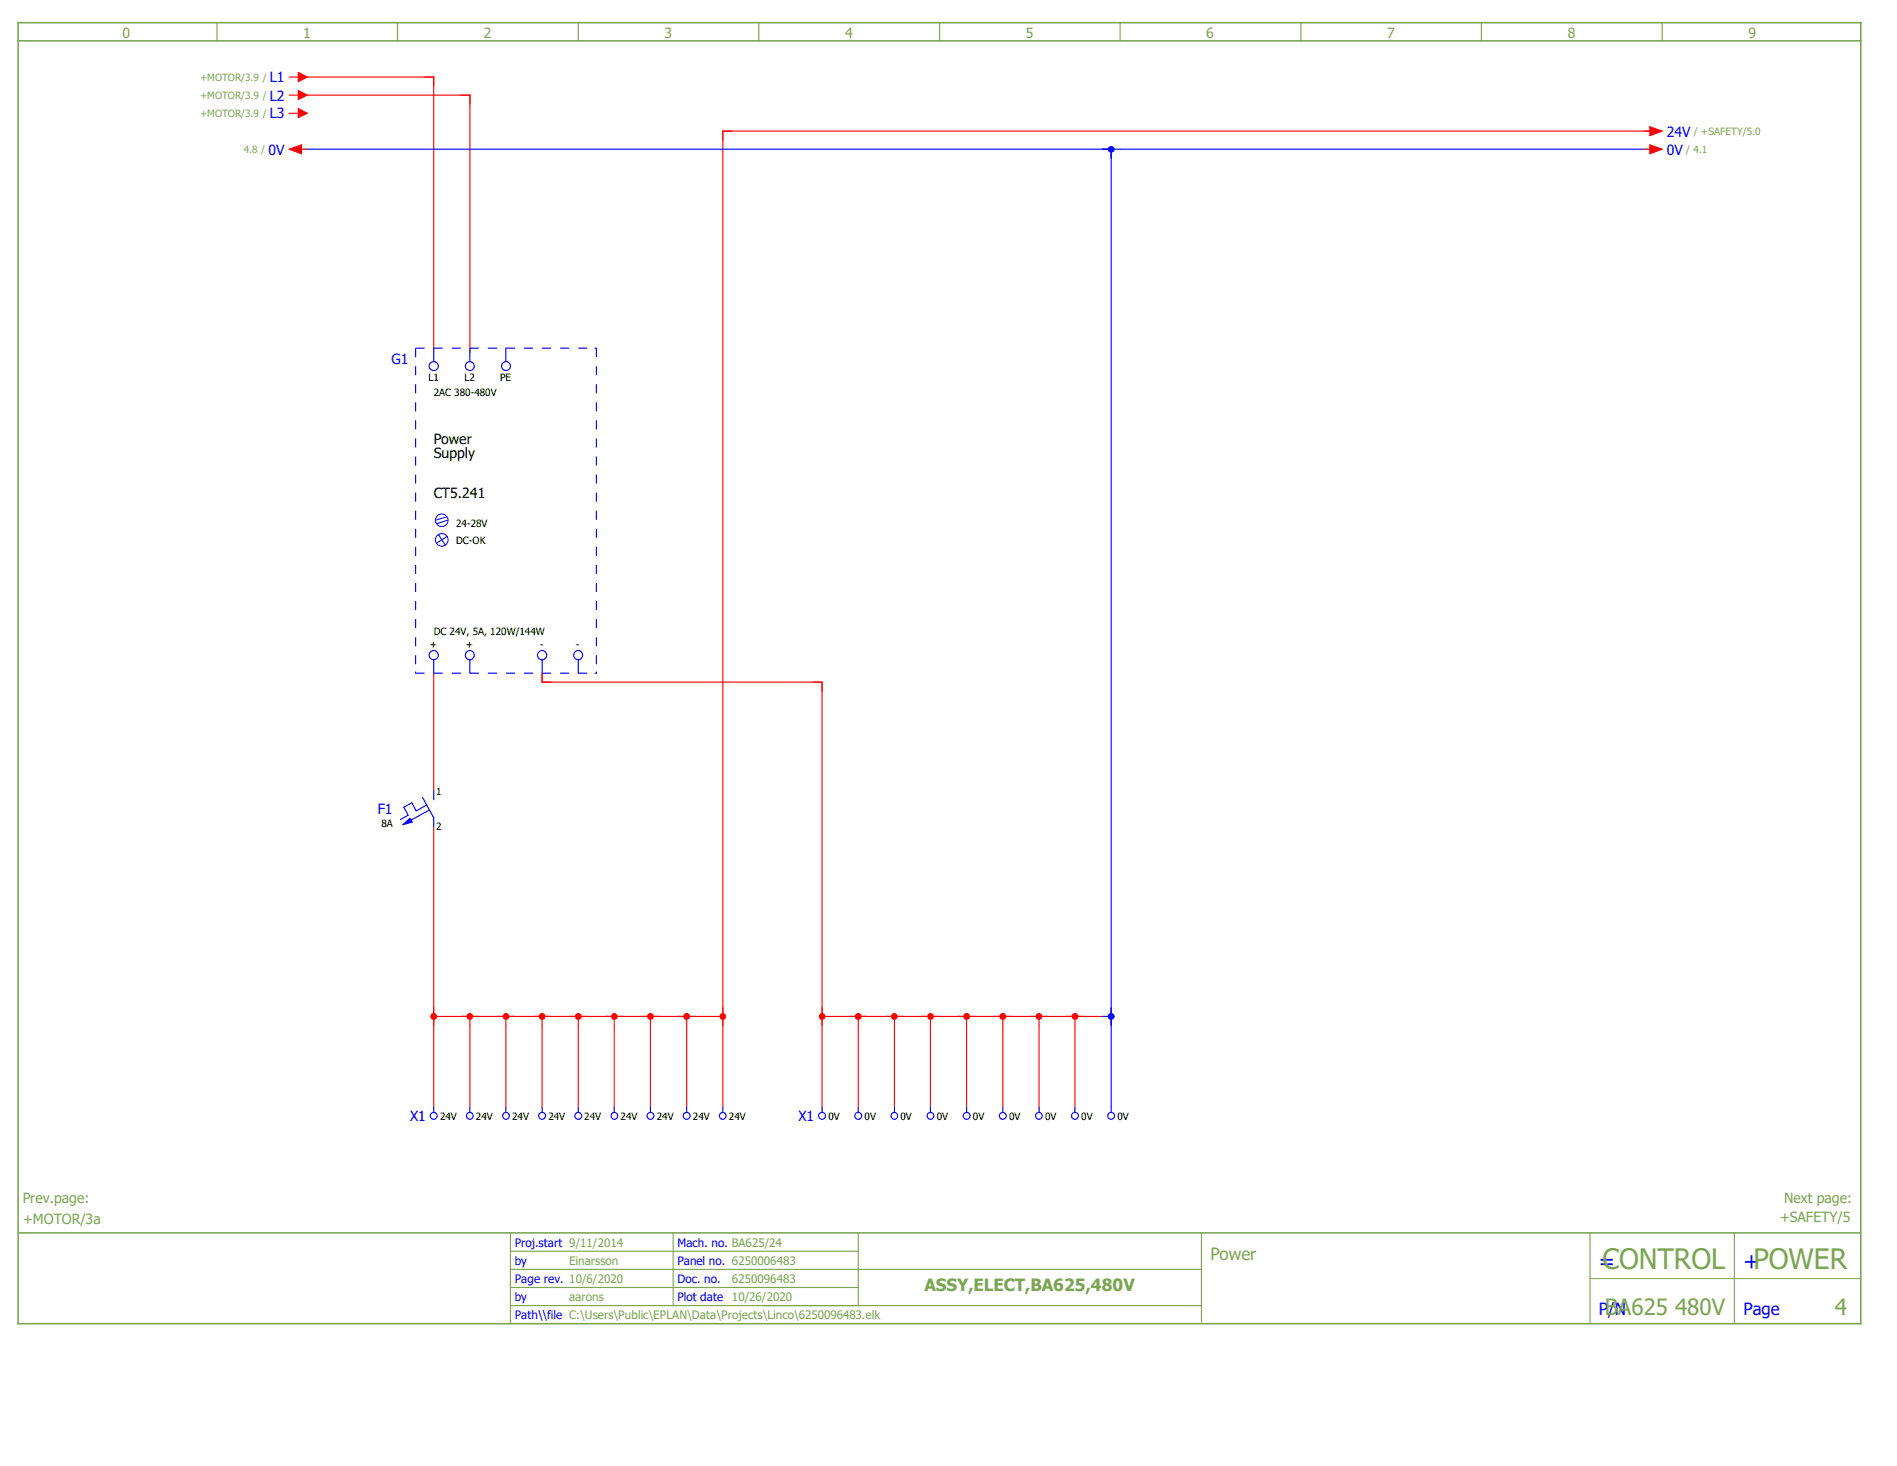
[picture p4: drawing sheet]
<svg xmlns="http://www.w3.org/2000/svg" width="279mm" height="216mm" viewBox="0 0 279 216" stroke-linecap="round" stroke-linejoin="round" font-family="sans-serif">
<path d="M197.7 0l-197.7 197.6M0 169.2l40.1 28.4M0 197.5v.1" fill="none" stroke="#fff" stroke-width=".15"/>
<path d="M2.7 3.3h271.4v191.6h-271.4zM2.7 6h271.4M2.8 181.6h271.1" fill="none" stroke="#7ca552" stroke-width=".23"/>
<g fill="none" stroke="#7ca552" stroke-width=".17">
<path d="M32 3.3v2.7M58.5 3.3v2.7M85.2 3.3v2.7M111.8 3.3v2.7M138.4 3.3v2.7M165 3.3v2.7M191.6 3.3v2.7M218.2 3.3v2.7M244.8 3.3v2.7M75.2 192.3h101.8M75.2 186.9h101.8M75.2 184.3h51.2"/>
<path d="M75.2 189.6h51.2M75.2 181.7v13.2M99.1 181.7v10.6M126.4 181.7v10.6M177 181.7v13M234.2 181.7v13.1M255.4 181.7v13.1"/>
</g>
<path d="M234.2 188.3h39.8" fill="none" stroke="#7ca552" stroke-width=".15"/>
<g fill="none" stroke="#f00" stroke-width=".17">
<path d="M45.3 11.3h18.6v40.6M45.3 14h23.9v37.9M243.5 19.3h-137v143.7M63.9 99.1v17.4M79.8 99.1v1.4h41.3v62.5M63.9 121.8v41.2M65.2 149.7h39.9M69.2 151v12M74.5 151v12M79.8 151v12M85.2 151v12M90.5 151v12"/>
<path d="M95.8 151v12M101.1 151v12M122.4 149.7h39.9M126.4 151v12M131.7 151v12M137 151v12M142.4 151v12M147.7 151v12M153 151v12M158.3 151v12"/>
</g>
<path d="M43.9 22h119.8v141M165 22h78.5" fill="none" stroke="#00f" stroke-width=".17"/>
<g fill="none" stroke="#00f" stroke-width=".15">
<path d="M64.6 78.7l1 1.6M65.7 76.1l-1.6 .5M65.9 79l-1.6 1M65.9 76.6l-1.6 .5"/>
<circle cx="65.1" cy="79.5" r=".93"/>
<circle cx="65.1" cy="76.6" r=".93"/>
</g>
<path d="M61.2 99.1h26.6" fill="none" stroke="#00f" stroke-width=".17" stroke-dasharray="1.3 1.3" stroke-linecap="butt"/>
<path d="M87.6 99.1h.3l-.3 .1z" fill="#00f"/>
<path d="M87.8 51.3v47.8" fill="none" stroke="#00f" stroke-width=".17" stroke-dasharray="1.3 1.3" stroke-linecap="butt"/>
<path d="M87.8 98.9h.1l-.1 .3z" fill="#00f"/>
<path d="M61.2 51.3h26.6" fill="none" stroke="#00f" stroke-width=".17" stroke-dasharray="1.3 1.3" stroke-linecap="butt"/>
<path d="M87.6 51.2l.3 .1-.3 .1z" fill="#00f"/>
<path d="M61.2 51.3v47.8" fill="none" stroke="#00f" stroke-width=".17" stroke-dasharray="1.3 1.3" stroke-linecap="butt"/>
<path d="M61.1 98.9h.2l-.1 .3z" fill="#00f"/>
<g fill="none" stroke="#00f" stroke-width=".17">
<path d="M63.9 51.3v2M69.2 51.3v2M74.5 51.3v2M63.9 97.2v1.9M69.2 97.2v1.9M79.8 97.2v1.9M85.2 97.2v1.9"/>
<circle cx="63.9" cy="53.9" r=".67"/>
<circle cx="69.2" cy="53.9" r=".65"/>
<circle cx="74.5" cy="53.9" r=".66"/>
<circle cx="63.9" cy="96.5" r=".68"/>
<circle cx="69.2" cy="96.5" r=".66"/>
<circle cx="79.8" cy="96.5" r=".68"/>
<circle cx="85.1" cy="96.5" r=".66"/>
</g>
<path d="M73.2 149.7h2.7M74.5 149.7v1.3" fill="none" stroke="#f00" stroke-width=".17"/>
<path d="M74.3 149.3a.49 .49 0 0 1 .7 .4h-.5h.5a.5 .5 0 0 1-.7 .4 .5 .5 0 0 1 0-.8z" fill-rule="evenodd" fill="#f00"/>
<path d="M78.5 149.7h2.7M79.8 149.7v1.3" fill="none" stroke="#f00" stroke-width=".17"/>
<path d="M79.4 149.4a.5 .5 0 0 1 .6-.2 .5 .5 0 0 1 .3 .5h-.5h.5a.5 .5 0 0 1-.6 .5 .5 .5 0 0 1-.3-.8z" fill-rule="evenodd" fill="#f00"/>
<path d="M83.8 149.7h2.7M85.2 149.7v1.3" fill="none" stroke="#f00" stroke-width=".17"/>
<path d="M84.9 149.3a.52 .52 0 0 1 .8 .4h-.5h.5a.51 .51 0 0 1-.8 .4 .51 .51 0 0 1 0-.8z" fill-rule="evenodd" fill="#f00"/>
<path d="M89.2 149.7h2.6M90.5 149.7v1.3" fill="none" stroke="#f00" stroke-width=".17"/>
<path d="M90.2 149.3a.49 .49 0 0 1 .8 .4h-.5h.5a.5 .5 0 0 1-.8 .4 .5 .5 0 0 1 0-.8z" fill-rule="evenodd" fill="#f00"/>
<path d="M94.5 149.7h2.7M95.8 149.7v1.3" fill="none" stroke="#f00" stroke-width=".17"/>
<path d="M95.4 149.4a.5 .5 0 0 1 .5-.2 .5 .5 0 0 1 .4 .5h-.5h.5a.5 .5 0 0 1-.6 .5 .5 .5 0 0 1-.3-.8z" fill-rule="evenodd" fill="#f00"/>
<path d="M99.8 149.7h2.6M101.1 149.7v1.3" fill="none" stroke="#f00" stroke-width=".17"/>
<path d="M100.9 149.3a.52 .52 0 0 1 .7 .4h-.5h.5a.51 .51 0 0 1-.7 .4 .51 .51 0 0 1 0-.8z" fill-rule="evenodd" fill="#f00"/>
<path d="M125.1 149.7h2.6M126.4 149.7v1.3" fill="none" stroke="#f00" stroke-width=".17"/>
<path d="M126.1 149.3a.51 .51 0 0 1 .8 .4h-.5h.5a.51 .51 0 0 1-.7 .4 .51 .51 0 0 1-.1-.8z" fill-rule="evenodd" fill="#f00"/>
<path d="M130.4 149.7h2.7M131.7 149.7v1.3" fill="none" stroke="#f00" stroke-width=".17"/>
<path d="M131.5 149.3a.48 .48 0 0 1 .7 .4h-.5h.5a.5 .5 0 0 1-.7 .4 .5 .5 0 0 1 0-.8z" fill-rule="evenodd" fill="#f00"/>
<path d="M121.1 148.4v2.6M121.1 149.7h1.3" fill="none" stroke="#f00" stroke-width=".17"/>
<path d="M120.8 149.3a.49 .49 0 0 1 .8 .4h-.5h.5a.5 .5 0 0 1-.8 .4 .5 .5 0 0 1 0-.8z" fill-rule="evenodd" fill="#f00"/>
<path d="M135.7 149.7h2.7M137 149.7v1.3" fill="none" stroke="#f00" stroke-width=".17"/>
<path d="M136.8 149.3a.49 .49 0 0 1 .7 .4h-.5h.5a.5 .5 0 0 1-.7 .4 .5 .5 0 0 1 0-.8z" fill-rule="evenodd" fill="#f00"/>
<path d="M141.1 149.7h2.6M142.4 149.7v1.3" fill="none" stroke="#f00" stroke-width=".17"/>
<path d="M141.9 149.4a.5 .5 0 0 1 .6-.2 .5 .5 0 0 1 .4 .5h-.5h.5a.5 .5 0 0 1-.7 .5 .5 .5 0 0 1-.3-.8z" fill-rule="evenodd" fill="#f00"/>
<path d="M146.3 149.7h2.7M147.7 149.7v1.3" fill="none" stroke="#f00" stroke-width=".17"/>
<path d="M147.4 149.3a.52 .52 0 0 1 .8 .4h-.5h.5a.51 .51 0 0 1-.8 .4 .51 .51 0 0 1 0-.8z" fill-rule="evenodd" fill="#f00"/>
<path d="M151.7 149.7h2.6M153 149.7v1.3" fill="none" stroke="#f00" stroke-width=".17"/>
<path d="M152.8 149.3a.48 .48 0 0 1 .7 .4h-.5h.5a.5 .5 0 0 1-.7 .4 .5 .5 0 0 1 0-.8z" fill-rule="evenodd" fill="#f00"/>
<path d="M157 149.7h2.7M158.3 149.7v1.3" fill="none" stroke="#f00" stroke-width=".17"/>
<path d="M157.9 149.4a.5 .5 0 0 1 .6-.2 .5 .5 0 0 1 .3 .5h-.5h.5a.5 .5 0 0 1-.6 .5 .5 .5 0 0 1-.3-.8z" fill-rule="evenodd" fill="#f00"/>
<path d="M107.8 19.3h-1.3v1.4M79.8 99.1v1.4h1.4M105.1 149.7h1.4M106.5 148.4v2.6" fill="none" stroke="#f00" stroke-width=".17"/>
<path d="M106.2 149.3a.48 .48 0 0 1 .7 .4h-.4h.4a.5 .5 0 0 1-.7 .4 .5 .5 0 0 1 0-.8z" fill-rule="evenodd" fill="#f00"/>
<path d="M63.9 148.4v2.6M63.9 149.7h1.3" fill="none" stroke="#f00" stroke-width=".17"/>
<path d="M63.6 149.3a.52 .52 0 0 1 .8 .4h-.5h.5a.51 .51 0 0 1-.8 .4 .51 .51 0 0 1 0-.8z" fill-rule="evenodd" fill="#f00"/>
<path d="M67.9 149.7h2.6M69.2 149.7v1.3" fill="none" stroke="#f00" stroke-width=".17"/>
<path d="M69 149.3a.48 .48 0 0 1 .7 .4h-.5h.5a.5 .5 0 0 1-.8 .4 .5 .5 0 0 1 .1-.8z" fill-rule="evenodd" fill="#f00"/>
<path d="M119.8 100.5h1.3v1.3" fill="none" stroke="#f00" stroke-width=".17"/>
<path d="M162.3 149.7h1.4M163.7 148.4v2.6" fill="none" stroke="#00f" stroke-width=".17"/>
<path d="M163.4 149.3a.52 .52 0 0 1 .8 .4h-.5h.5a.51 .51 0 0 1-.8 .4 .51 .51 0 0 1 0-.8z" fill-rule="evenodd" fill="#00f"/>
<path d="M62.6 11.3h1.3v1.4M67.9 14h1.3v1.3" fill="none" stroke="#f00" stroke-width=".17"/>
<path d="M162.3 22h2.7M163.7 22v1.3" fill="none" stroke="#00f" stroke-width=".17"/>
<path d="M163.2 21.7a.52 .52 0 0 1 .6-.2 .52 .52 0 0 1 .4 .5h-.5h.5a.5 .5 0 0 1-.7 .5 .5 .5 0 0 1-.3-.8z" fill-rule="evenodd" fill="#00f"/>
<path d="M62.2 117.4l1.7 3v1.4M62.8 118.6l-1.5 .8-.6-1.2-1.2 .7 .6 1.2M63.2 119.3l-2.7 1.5M63.9 116.5v1.3M59.4 121.5l1-1 .3 .6z" fill="none" stroke="#00f" stroke-width=".17"/>
<path d="M59.4 121.5l1-1 .3 .6z" fill="#00f"/>
<g fill="none" stroke="#00f" stroke-width=".17">
<path d="M60.1 120.1l-1.1 .6M63.9 163v.8M69.2 163v.8M74.5 163v.8M79.8 163v.8M85.2 163v.8M90.5 163v.8M95.8 163v.8M101.1 163v.8M106.5 163v.8M121.1 163v.8M126.4 163v.8"/>
<path d="M131.7 163v.8M137 163v.8M142.4 163v.8M147.7 163v.8M153 163v.8M158.3 163v.8M163.7 163v.8"/>
<circle cx="63.9" cy="164.3" r=".51"/>
<circle cx="69.2" cy="164.3" r=".5"/>
<circle cx="74.5" cy="164.3" r=".5"/>
<circle cx="79.8" cy="164.3" r=".5"/>
<circle cx="85.2" cy="164.3" r=".51"/>
<circle cx="90.5" cy="164.3" r=".5"/>
<circle cx="95.8" cy="164.3" r=".5"/>
<circle cx="101.1" cy="164.3" r=".51"/>
<circle cx="106.4" cy="164.3" r=".5"/>
<circle cx="121.1" cy="164.3" r=".5"/>
<circle cx="126.4" cy="164.3" r=".51"/>
<circle cx="131.7" cy="164.3" r=".5"/>
<circle cx="137" cy="164.3" r=".5"/>
<circle cx="142.4" cy="164.3" r=".5"/>
<circle cx="147.7" cy="164.3" r=".51"/>
<circle cx="153" cy="164.3" r=".5"/>
<circle cx="158.3" cy="164.3" r=".5"/>
<circle cx="163.7" cy="164.3" r=".51"/>
</g>
<path d="M43.9 10.7l1.4 .6-1.4 .7z" fill="none" stroke="#f00" stroke-width=".17"/>
<path d="M43.9 10.7l1.4 .6-1.4 .7z" fill="#f00"/>
<path d="M42.6 11.3h1.3M43.9 13.3l1.4 .7-1.4 .6z" fill="none" stroke="#f00" stroke-width=".17"/>
<path d="M43.9 13.3l1.4 .7-1.4 .6z" fill="#f00"/>
<path d="M42.6 14h1.3M43.9 16l1.4 .7-1.4 .6z" fill="none" stroke="#f00" stroke-width=".17"/>
<path d="M43.9 16l1.4 .7-1.4 .6z" fill="#f00"/>
<path d="M42.6 16.7h1.3M243 18.7l1.8 .6-1.8 .7z" fill="none" stroke="#f00" stroke-width=".17"/>
<path d="M243 18.7l1.8 .6-1.8 .7z" fill="#f00"/>
<path d="M242.1 19.3h.9M243 21.3l1.8 .7-1.8 .6z" fill="none" stroke="#f00" stroke-width=".17"/>
<path d="M243 21.3l1.8 .7-1.8 .6z" fill="#f00"/>
<path d="M42.6 22l1.8-.7v1.3zM242.1 22h.9" fill="none" stroke="#f00" stroke-width=".17"/>
<path d="M42.6 22l1.8-.7v1.3z" fill="#f00"/>
<path d="M44.4 22h.9" fill="none" stroke="#f00" stroke-width=".17"/>
<g font-size="4.1" fill="#7ba552">
<text x="236" y="186.9">CONTROL</text>
<text x="258.3" y="186.9">POWER</text>
</g>
<g font-size="3.3" fill="#00f">
<text x="235.5" y="186.9">=</text>
<text x="256.8" y="186.9">+</text>
</g>
<g font-size="3.3" fill="#7ba552">
<text x="236.4" y="193.6">BA625 480V</text>
<text x="270.3" y="193.6">4</text>
</g>
<g font-size="2.5" fill="#7ba552">
<text x="178.3" y="185.6">Power</text>
<text x="136.2" y="190.1">ASSY,ELECT,BA625,480V</text>
</g>
<g font-size="2.5" fill="#00f">
<text x="235.5" y="193.6">P/N</text>
<text x="256.8" y="193.6">Page</text>
</g>
<g font-size="2.1" fill="#7ba552">
<text x="18" y="5.5">0</text>
<text x="44.7" y="5.5">1</text>
<text x="71.2" y="5.5">2</text>
<text x="97.9" y="5.5">3</text>
<text x="124.5" y="5.5">4</text>
<text x="151.1" y="5.5">5</text>
<text x="177.7" y="5.5">6</text>
<text x="204.3" y="5.5">7</text>
<text x="230.9" y="5.5">8</text>
<text x="257.5" y="5.5">9</text>
<text x="3.3" y="177.2">Prev.page:</text>
<text x="262.8" y="177.2">Next page:</text>
<text x="3.3" y="180.3">+MOTOR/3a</text>
<text x="262.1" y="180">+SAFETY/5</text>
</g>
<g font-size="2.1" fill="#00f">
<text x="39.8" y="12.1">L1</text>
<text x="39.8" y="14.8">L2</text>
<text x="39.8" y="17.4">L3</text>
<text x="39.5" y="22.8">0V</text>
<text x="245.5" y="20.1">24V</text>
<text x="245.5" y="22.8">0V</text>
<text x="57.7" y="53.6">G1</text>
<text x="55.6" y="119.9">F1</text>
<text x="60.4" y="165.1">X1</text>
<text x="117.6" y="165.1">X1</text>
</g>
<g font-size="2.1">
<text x="63.9" y="65.4">Power</text>
<text x="63.9" y="67.4">Supply</text>
<text x="63.9" y="73.4">CT5.241</text>
</g>
<g font-size="1.7" fill="#00f">
<text x="75.8" y="183.6">Proj.start 9/11/2014</text>
<text x="99.8" y="183.6">Mach. no. BA625/24</text>
<text x="75.8" y="188.9">Page rev. 10/6/2020</text>
<text x="75.8" y="186.3">by</text>
<text x="75.8" y="191.6">by</text>
<text x="99.8" y="186.4">Panel no. 6250006483</text>
<text x="99.8" y="189">Doc. no.</text>
<text x="99.8" y="191.6">Plot date</text>
<text x="75.8" y="194.3">Path\\file C:\Users\Public\EPLAN\Data\Projects\Linco\6250096483.elk</text>
</g>
<g font-size="1.7" fill="#7ba552">
<text x="83.8" y="186.3">Einarsson</text>
<text x="83.8" y="191.6">aarons</text>
<text x="107.8" y="189">6250096483</text>
<text x="107.8" y="191.6">10/26/2020</text>
</g>
<g font-size="1.5" fill="#7ba552">
<text x="29.5" y="11.9">+MOTOR/3.9 /</text>
<text x="29.5" y="14.6">+MOTOR/3.9 /</text>
<text x="29.5" y="17.2">+MOTOR/3.9 /</text>
<text x="35.9" y="22.6">4.8 /</text>
<text x="248.3" y="22.6">/ 4.1</text>
<text x="249.5" y="19.9">/ +SAFETY/5.0</text>
</g>
<g font-size="1.5">
<text x="63.1" y="56">L1</text>
<text x="63.9" y="58.3">2AC 380-480V</text>
<text x="68.4" y="56">L2</text>
<text x="73.7" y="56">PE</text>
<text x="67.2" y="77.6">24-28V</text>
<text x="67.2" y="80.2">DC-OK</text>
<text x="63.3" y="95.5">+</text>
<text x="63.9" y="93.5">DC 24V, 5A, 120W/144W</text>
<text x="68.6" y="95.5">+</text>
<text x="79.5" y="95.5">-</text>
<text x="84.8" y="95.5">-</text>
<text x="64.3" y="117.1">1</text>
<text x="56.2" y="121.8">8A</text>
<text x="64.3" y="122.3">2</text>
<text x="64.8" y="164.9">24V</text>
<text x="70.1" y="164.9">24V</text>
<text x="75.4" y="164.9">24V</text>
<text x="80.8" y="164.9">24V</text>
<text x="86.1" y="164.9">24V</text>
<text x="91.4" y="164.9">24V</text>
<text x="96.7" y="164.9">24V</text>
<text x="102.1" y="164.9">24V</text>
<text x="107.4" y="164.9">24V</text>
<text x="122" y="164.9">0V</text>
<text x="127.3" y="164.9">0V</text>
<text x="132.6" y="164.9">0V</text>
<text x="138" y="164.9">0V</text>
<text x="143.3" y="164.9">0V</text>
<text x="148.6" y="164.9">0V</text>
<text x="153.9" y="164.9">0V</text>
<text x="159.3" y="164.9">0V</text>
<text x="164.6" y="164.9">0V</text>
</g>
</svg>
